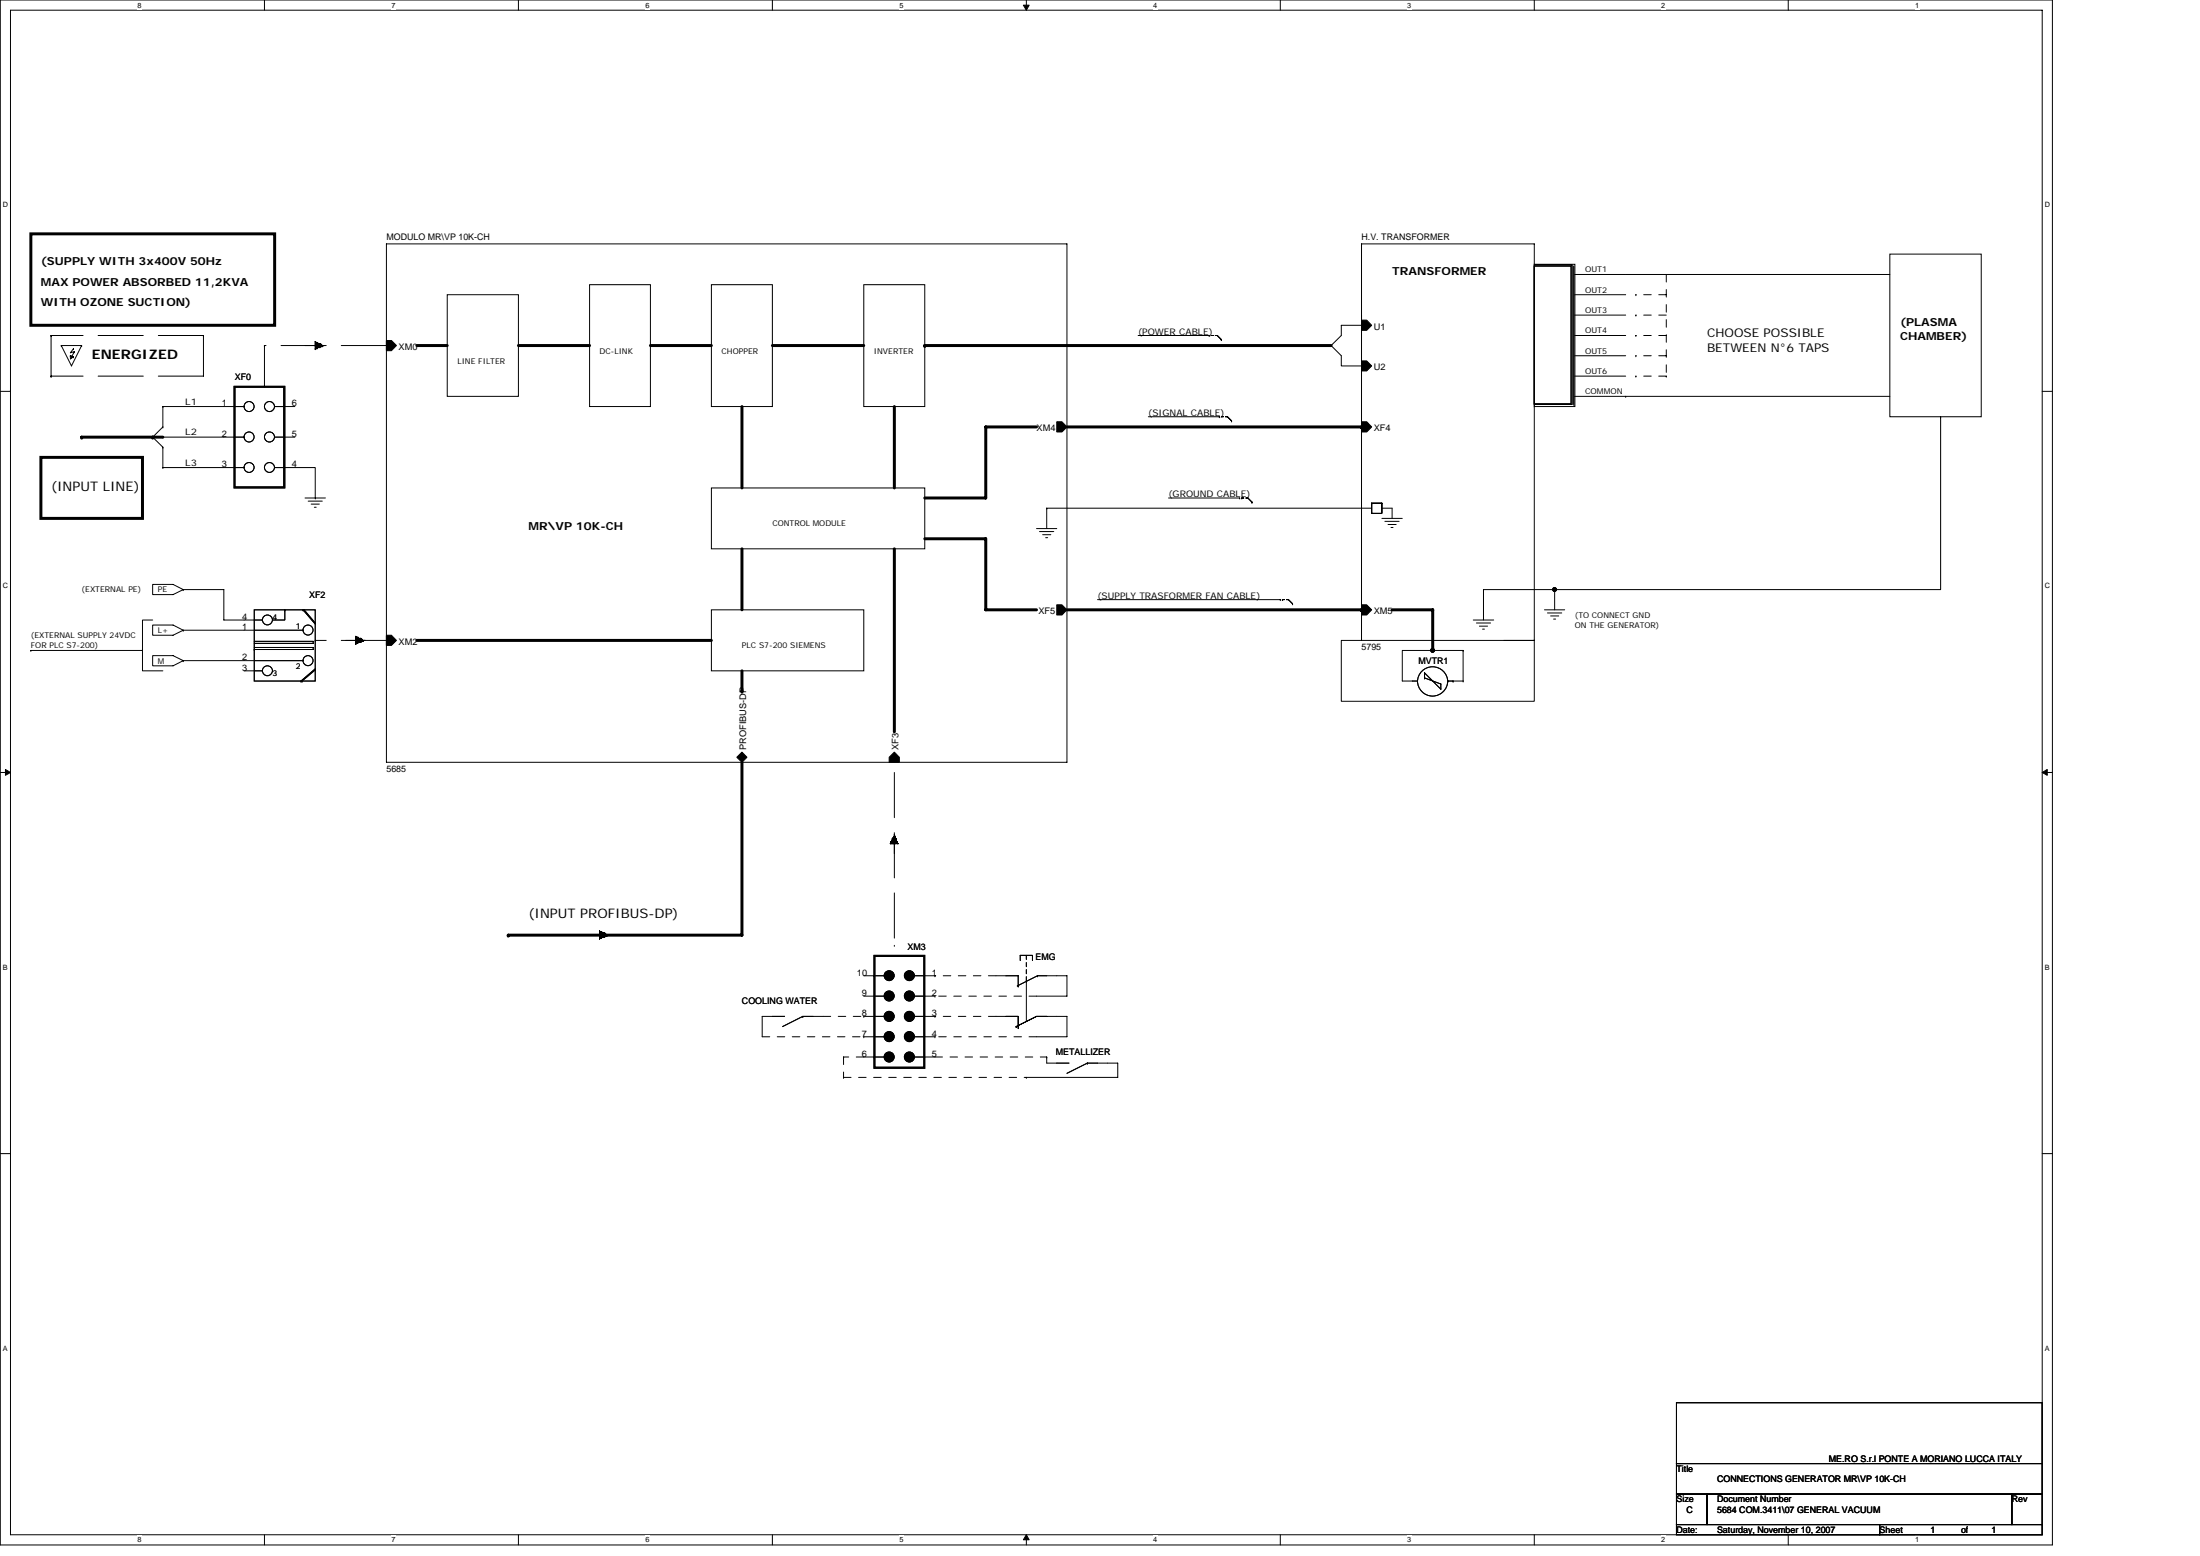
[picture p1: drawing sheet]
<svg xmlns="http://www.w3.org/2000/svg" width="297mm" height="210mm" viewBox="0 0 297 210" stroke-linecap="round" stroke-linejoin="round" font-family="sans-serif">
<path d="M0 0h277.1v208.5h-277.1zM1.4 1.4h274.3v205.7h-274.3z" fill="none" stroke="#000" stroke-width=".14"/>
<g fill="#fff">
<path d="M18.6 .1h.5v1.1h-.5z"/>
<path d="M18.6 207.3h.5v1.1h-.5z"/>
</g>
<path d="M35.7 0v1.4M35.7 207.1v1.4" fill="none" stroke="#000" stroke-width=".14"/>
<g fill="#fff">
<path d="M52.8 .1h.6v1.1h-.6z"/>
<path d="M52.8 207.3h.6v1.1h-.6z"/>
</g>
<path d="M70 0v1.4M70 207.1v1.4" fill="none" stroke="#000" stroke-width=".14"/>
<g fill="#fff">
<path d="M87.1 .1h.6v1.1h-.6z"/>
<path d="M87.1 207.3h.6v1.1h-.6z"/>
</g>
<path d="M104.3 0v1.4M104.3 207.1v1.4" fill="none" stroke="#000" stroke-width=".14"/>
<g fill="#fff">
<path d="M121.4 .1h.6v1.1h-.6z"/>
<path d="M121.4 207.3h.6v1.1h-.6z"/>
</g>
<path d="M138.6 0v1.4M138.6 207.1v1.4" fill="none" stroke="#000" stroke-width=".14"/>
<path d="M138.2 .7h.8l-.4 .7zM138.6 207.1l.4 .7h-.8z" fill="#000" stroke="#000" stroke-width=".14"/>
<g fill="#fff">
<path d="M155.7 .1h.6v1.1h-.6z"/>
<path d="M155.7 207.3h.6v1.1h-.6z"/>
</g>
<path d="M172.9 0v1.4M172.9 207.1v1.4" fill="none" stroke="#000" stroke-width=".14"/>
<g fill="#fff">
<path d="M190 .1h.6v1.1h-.6z"/>
<path d="M190 207.3h.6v1.1h-.6z"/>
</g>
<path d="M207.2 0v1.4M207.2 207.1v1.4" fill="none" stroke="#000" stroke-width=".14"/>
<g fill="#fff">
<path d="M224.3 .1h.5v1.1h-.5z"/>
<path d="M224.3 207.3h.5v1.1h-.5z"/>
</g>
<path d="M241.4 0v1.4M241.4 207.1v1.4" fill="none" stroke="#000" stroke-width=".14"/>
<g fill="#fff">
<path d="M258.6 .1h.5v1.1h-.5z"/>
<path d="M258.6 207.3h.5v1.1h-.5z"/>
<path d="M.4 27.1h.7v1.1h-.7z"/>
<path d="M276.1 27.1h.7v1.1h-.7z"/>
<path d="M.4 78.5h.7v1.1h-.7z"/>
<path d="M276.1 78.5h.7v1.1h-.7z"/>
</g>
<path d="M0 52.8h1.4M275.7 52.8h1.4" fill="none" stroke="#000" stroke-width=".14"/>
<g fill="#fff">
<path d="M.4 130h.7v1.1h-.7z"/>
<path d="M276.1 130h.7v1.1h-.7z"/>
</g>
<path d="M0 104.2h1.4M275.7 104.2h1.4" fill="none" stroke="#000" stroke-width=".14"/>
<path d="M.7 103.8l.7 .4-.7 .4zM275.7 104.2l.7-.4v.8z" fill="#000" stroke="#000" stroke-width=".14"/>
<g fill="#fff">
<path d="M.4 181.4h.7v1.1h-.7z"/>
<path d="M276.1 181.4h.7v1.1h-.7z"/>
</g>
<g fill="none" stroke="#000" stroke-width=".14">
<path d="M52.2 32.9h91.9v70h-91.9zM60.4 39.8h9.6v13.7h-9.6zM79.6 38.4h8.2v16.5h-8.2zM96.1 38.4h8.2v16.5h-8.2zM116.6 38.4h8.3v16.5h-8.3zM183.8 32.9h23.4v53.5h-23.4zM207.2 35.8h5v18.8h-5zM207.2 35.7h5.4v19.2h-5.4zM207.2 35.9h4.9v18.6h-4.9zM212.4 35.8v18.8M212.5 35.9v18.8M212.6 37h42.6"/>
<path d="M212.6 39.8h6.9M255.2 34.3h12.3v21.9h-12.3zM8.3 46.6h.1M8.3 46.6h2.7M8.3 46.6l1.3 2.8 1.4-2.8M9.5 48h.1M9.5 48v.3M9.5 48l.4 .2M9.9 47.1h.1M9.9 48.2h.1M9.9 47.1l-.4 .5 .6-.1M10.1 47.5h.1"/>
<path d="M10.1 47.5l-.6 .9 .4-.2M11 46.6h.1M22 54.9h.1M22 59h.1M22 54.9v2.7M22 57.6h.1M22 54.9h11M22 59h11M22 57.6l-1.4 1.4 1.4 1.3M31.6 52.1h6.9v13.7h-6.9zM31.7 52.3h6.6v13.4h-6.6zM37.1 59h2.7"/>
<path d="M37.1 54.9h2.7M41.2 46.6h1.4M42.6 46.1l.6 .7v.1h-.6zM42.8 46.2l.6 .6 .4-.2M42.8 46.2h.1M42.8 46.2l-.1 .2v.4h.4l-.3-.3v.1M42.8 47.1h-.2v.1M43.1 46.4h.1l.3 .2M43.1 46.4h.1M43.1 46.4l.3 .2M43.4 46.6h.1M153.7 45.3h9.6"/>
<path d="M155 56.2h9.6M163.3 45.3h.1M163.5 45.3h.3M164.1 45.3h.3l.5 .5M164.6 56.2h.1M164.9 45.8h.1M164.9 56.2h.3M165.5 56.2h.2l.6 .6M166.3 56.8h.1M179.7 46.6l1.4 1.4v1.4h2.7M179.7 46.6h.1M183.8 43.9h-2.7v1.4l-1.4 1.3"/>
<path d="M183.8 42.5h.1M212.6 42.5h6.9M212.6 45.3h6.9M212.6 48h6.9M212.6 50.8h6.9M212.6 53.5h6.9M219.5 53.5h35.7M219.5 53.5h.1M262 56.2v23.4h-52.1M262 56.2h.1M20.6 78.9h2.8l1.3 .7-1.3 .6h-2.8zM22 63.1h.1"/>
<path d="M22 60.3v2.8M22 60.3h.1M22 63.1h11M24.7 79.6h5.5v4.1h5.2M24.7 79.6h.1M37.1 63.1h5.5v4.1M41.2 67.2h2.7M41.6 67.6h1.9M42 68h1.1M42.4 68.5h.3M42.6 67.2h.1M96.1 65.8h28.8v8.3h-28.8z"/>
<path d="M140 71.3h2.7M140.4 71.7h1.9M140.8 72.2h1.1M141.2 72.6h.3M141.3 68.6h.1M141.3 68.6v2.7M141.3 68.6h43.9M157.8 67.2h9.6M167.4 67.2h.1M167.7 67.2h.2zM167.7 67.2h.1M168.2 67.2h.3l.5 .6"/>
<path d="M169 67.8h.1M185.2 67.9h1.4M185.2 67.9v1.4h1.4v-1.4M185.2 67.9h.1M186.6 68.6h1.4v1.4M186.6 70h2.7M187 70.4h1.9M187.4 70.8h1.1M187.8 71.2h.3M200.3 79.6h.1M200.3 79.6v4.1M200.3 79.6h9.6"/>
<path d="M209.9 79.6h.1M209.9 79.6v2.7M4.2 87.8h.1M4.2 87.8h15M20.6 88.5h2.8l1.3 .7-1.3 .7h-2.8zM20.6 84.3h2.8l1.3 .7-1.3 .7h-2.8zM20.6 83.7h-1.4v6.8h2.8M24.7 89.2h16.2M24.7 85h16.2M24.7 89.2h.1M24.7 85h.1M33 90.5h2.4"/>
<path d="M34.3 86.6h8v.2h-8M34.3 87.4h8v.3h-8M34.3 87.7h.1M34.3 82.3h8.3v9.6h-8.3zM38.5 82.3v1.4h-1.7M38.5 82.3h.1M40.6 91.9h.1M40.8 91.9h.1M40.9 82.3h.1M40.9 82.3l1.7 1.9M41.1 82.3h.1M41.1 82.3l1.5 1.8"/>
<path d="M42.6 90.4l-1.8 1.5M42.6 90.3l-2 1.6M46.7 86.4h1.3M48 85.9l.7 .7v.1h-.7zM48.3 86l.6 .6 .4-.2M48.3 86h.1M48.3 86l-.1 .1v.5h.4l-.3-.3v.1M48.3 86.8h-.3v.2M48.6 86.1h.1l.3 .3h-.1zM48.6 86.1h.1M96.1 82.3h20.5v8.2h-20.5zM148.2 80.9h24.7"/>
<path d="M172.9 80.9h.1M173.1 80.9h.3zM173.1 80.9h.1M173.7 80.9h.3l.5 .6M174.5 81.5h.1M183.8 86.4h-2.7v8.2h26.1v-8.2h-4.2M191.4 92a2.04 2.04 0 0 1 2-2 2.04 2.04 0 0 1 2.1 2M191.4 91.9a2.04 2.04 0 0 0 2 2 2.04 2.04 0 0 0 2.1-2M192.3 90.8v.7M192.3 91.5h.1M192.3 90.8l2.2 2.2v-.7l-2.2-.8M192.3 90.8h.1"/>
<path d="M193.4 87.8h-4.1v4.1h2.1M193.4 87.8h.1M193.4 87.8h4.1M195.5 91.9h2M196.2 91.9h.1M197.5 91.9h.1M197.5 87.8h.1M197.5 87.8v4.1M198.9 83.7h2.8M199.3 84.1h1.9M199.7 84.5h1.1M200.2 84.9h.2"/>
<path d="M208.5 82.3h2.8M208.9 82.7h2M209.4 83.1h1.1M209.8 83.5h.2M120.3 113.6h.1M120.3 113.6l.2 .1h.4v-.4l-.3 .3h.2M120.5 113.2l.3-.3v.1l-.3 .3zM120.5 113.3h.1M120.8 112.6l.1 .4-.6 .6M120.8 113.9v1.3M120.9 113.2h.1v.7h-.8zM121.2 113.6v.3h.1"/>
<path d="M79.6 126.2h1.4M81 125.6l.7 .7v.2h-.7zM81.2 125.8l.6 .5 .4-.1M81.2 125.8h.1M81.2 125.8l-.1 .1v.4h.4l-.3-.3v.2M81.2 126.6h-.2v.1M81.5 125.9h.2l.2 .3h-.1zM81.5 125.9h.1M105.9 137.2h-3v2.7M108.4 137.2h2.7M108.4 137.2h.1M108.4 137.2l-2.7 1.3"/>
<path d="M116.6 139.9h2.8M116.6 134.4h2.8M116.6 137.2h2.8M116.6 131.7h2.8M118 128.9h6.9v15.3h-6.9zM118 131.7h.1M118.1 129.1h6.6v14.9h-6.6zM123.5 131.7h2.7M123.5 134.4h2.7M123.5 139.9h2.7M123.5 137.2h2.7M134.5 137.2h3v1.6"/>
<path d="M134.5 131.7h3v1.4M137.2 138.5l2.8-1.3h4.1v2.7h-4.1M137.2 138.5h.1M137.5 133.1h.1M137.7 129.6v-.7h1.7v.7M138.6 128.9v.6M138.6 129.9v.6M138.6 130.9v.5M138.6 131.8v.6M140.1 131.7h4v2.7h-4.1M140.1 131.7h.1M140.1 131.7l-2.8 1.4"/>
<path d="M0 155.7h1.4M116.6 142.6h2.8M118 142.6h.1M123.5 142.6h2.7M141.3 142.6v.9h3M146.8 143.5h4.1v1.9h-12.3M146.8 143.5h.1M146.8 143.5l-2.7 1.3M275.7 155.7h1.4M226.4 189.3h49.3v8.2h-49.3zM226.4 197.5h49.3v4.1h-49.3zM226.4 201.6h4.1v4.1h-4.1z"/>
<path d="M226.4 205.7h27.4v1.4h-27.4zM230.5 201.6h41.1v4.1h-41.1zM253.8 205.7h21.9v1.4h-21.9zM271.6 201.6h4.1v4.1h-4.1z"/>
<circle cx="33.6" cy="59" r=".68"/>
<circle cx="33.6" cy="54.9" r=".68"/>
<circle cx="36.4" cy="59" r=".68"/>
<circle cx="36.4" cy="54.9" r=".68"/>
<circle cx="33.6" cy="63.1" r=".67"/>
<circle cx="36.4" cy="63.1" r=".67"/>
<circle cx="36.1" cy="90.5" r=".67"/>
<circle cx="36.1" cy="83.7" r=".67"/>
<circle cx="41.6" cy="89.2" r=".68"/>
<circle cx="41.6" cy="85" r=".68"/>
</g>
<g fill="#000" stroke="#000" stroke-width=".14">
<path d="M52.2 46h.6l.7 .6-.7 .7h-.6z" fill-rule="evenodd"/>
<path d="M142.7 56.9h.7l.7 .7-.7 .7h-.7z" fill-rule="evenodd"/>
<path d="M183.8 56.9h.7l.7 .7-.7 .7h-.7z" fill-rule="evenodd"/>
<path d="M183.8 43.2h.7l.7 .7-.7 .7h-.7z" fill-rule="evenodd"/>
<path d="M183.8 48.7h.7l.7 .7-.7 .7h-.7z" fill-rule="evenodd"/>
<path d="M52.2 85.7h.6l.7 .7-.7 .7h-.6z" fill-rule="evenodd"/>
<path d="M142.7 81.6h.7l.7 .7-.7 .7h-.7z" fill-rule="evenodd"/>
<path d="M183.8 81.6h.7l.7 .7-.7 .7h-.7z" fill-rule="evenodd"/>
<path d="M99.5 102.2l.7-.7 .7 .7-.7 .7z" fill-rule="evenodd"/>
<path d="M120.1 102.2l.7-.7 .6 .7v.7h-1.3z" fill-rule="evenodd"/>
<circle cx="209.9" cy="79.6" r=".27"/>
<circle cx="193.4" cy="87.8" r=".27"/>
<circle cx="120.1" cy="134.4" r=".68"/>
<circle cx="120.1" cy="139.9" r=".68"/>
<circle cx="120.1" cy="137.2" r=".68"/>
<circle cx="120.1" cy="131.7" r=".67"/>
<circle cx="122.8" cy="134.4" r=".68"/>
<circle cx="122.8" cy="139.9" r=".68"/>
<circle cx="122.8" cy="137.2" r=".68"/>
<circle cx="122.8" cy="131.7" r=".67"/>
<circle cx="120.1" cy="142.6" r=".68"/>
<circle cx="122.8" cy="142.6" r=".68"/>
</g>
<g fill="none" stroke="#000" stroke-width=".4">
<path d="M4.2 31.6h32.9v12.3h-32.9zM11 59h.1M11 59h11M20.6 59h.1M56.3 46.6h4.1M70 46.6h9.6M87.8 46.6h8.3M100.2 54.9v10.9M104.3 46.6h12.3M120.8 54.9v10.9M124.9 46.6h.1M124.9 46.6h54.8"/>
<path d="M140 57.6h-6.9v9.6h-8.2M144.1 57.6h39.7M183.8 57.6h.1M5.5 61.7h13.7v8.3h-13.7zM100.2 74.1v8.2M120.8 74.1v24.7M124.9 72.7h8.2v9.6h6.9M56.3 86.4h39.8M100.2 93.3h.1M100.2 90.5v2.8M144.1 82.3h39.7M183.8 82.3h.1"/>
<path d="M188 82.3h5.4M193.4 82.3h.1M193.4 82.3v5.5M100.2 102.9v23.3h-31.6M68.6 126.2h.1"/>
</g>
<g fill="none" stroke="#000" stroke-width=".14" stroke-dasharray="6.1 2">
<path d="M6.9 45.3v5.5M6.9 50.8h.1M6.9 45.3h.1M27.5 50.8h-20.6M27.5 50.8v-5.5M27.5 45.3h.1M27.5 45.3h-20.6M35.7 46.6h.1M35.7 46.6v5.5M35.7 52.1h.1M52.2 46.6h-16.5M42.6 86.4h.1"/>
<path d="M52.2 86.4h-9.6M120.8 104.2v23.4M120.8 127.6h.1M138.6 137.9v-5.5M138.6 132.4h.1"/>
</g>
<g fill="none" stroke="#000" stroke-width=".14" stroke-dasharray="1 1 1 1 1 1 1 1">
<path d="M220.9 39.8h.1M225 37v13.8M225 39.8h-4.1M220.9 50.8h.1M220.9 48h.1M220.9 45.3h.1M220.9 42.5h.1M225 50.8h.1M225 50.8h-4.1M225 48h-4.1M225 45.3h-4.1M225 42.5h-4.1"/>
<path d="M102.9 139.9h13.7M111.1 137.2h5.5M116.6 137.2h.1M116.6 139.9h.1M126.2 139.9h.1M126.2 137.2h.1M126.2 131.7h.1M126.2 134.4h.1M134.5 137.2h-8.3M134.5 131.7h-8.3M140 139.9h-13.8M140 134.4h-13.8"/>
<path d="M113.9 145.4h24.7M113.9 142.6h.1M113.9 142.6v2.8M113.9 145.4h.1M116.6 142.6h-2.7M126.2 142.6h15.1M138.6 145.4h.1M141.3 142.6h.1"/>
</g>
<g font-size="1.8">
<text x="12.4" y="48.4">ENERGIZED</text>
<text x="6.9" y="66.3">(INPUT LINE)</text>
<text x="71.4" y="123.8">(INPUT PROFIBUS-DP)</text>
</g>
<g font-size="1.6">
<text x="230.5" y="45.5">CHOOSE POSSIBLE</text>
<text x="230.5" y="47.5">BETWEEN N°6 TAPS</text>
</g>
<g font-size="1.5">
<text x="5.5" y="35.8">(SUPPLY WITH 3x400V 50Hz</text>
<text x="5.5" y="38.5">MAX POWER ABSORBED 11,2KVA</text>
<text x="5.5" y="41.3">WITH OZONE SUCTION)</text>
<text x="188" y="37.2">TRANSFORMER</text>
<text x="256.5" y="44">(PLASMA</text>
<text x="256.5" y="45.8">CHAMBER)</text>
<text x="71.4" y="71.5">MR\VP 10K-CH</text>
</g>
<g font-size="1.2">
<text x="52.2" y="32.4">MODULO MR\VP 10K-CH</text>
<text x="183.8" y="32.4">H.V. TRANSFORMER</text>
<text x="53.8" y="47.2">XM0</text>
<text x="153.7" y="45.1">(POWER CABLE)</text>
<text x="185.5" y="44.5">U1</text>
<text x="31.7" y="51.3">XF0</text>
<text x="185.5" y="50">U2</text>
<text x="25" y="54.6">L1</text>
<text x="25" y="58.7">L2</text>
<text x="30" y="54.8">1</text>
<text x="30" y="59">2</text>
<text x="39.4" y="59">5</text>
<text x="39.4" y="54.8">6</text>
<text x="140" y="58.2">XM4</text>
<text x="155" y="56.1">(SIGNAL CABLE)</text>
<text x="185.5" y="58.2">XF4</text>
<text x="25" y="62.8">L3</text>
<text x="30" y="63.1">3</text>
<text x="39.4" y="63.1">4</text>
<text x="157.8" y="67.1">(GROUND CABLE)</text>
<text x="32.7" y="83.7">4</text>
<text x="41.7" y="80.7">XF2</text>
<text x="140.2" y="82.9">XF5</text>
<text x="148.2" y="80.8">(SUPPLY TRASFORMER FAN CABLE)</text>
<text x="185.5" y="82.9">XM5</text>
<text x="32.7" y="85">1</text>
<text x="32.7" y="89.1">2</text>
<text x="53.8" y="87">XM2</text>
<text x="183.8" y="87.7">5795</text>
<text x="191.5" y="89.6">MVTR1</text>
<text x="32.7" y="90.5">3</text>
<text x="100.7" y="101.2" transform="rotate(-90 100.7 101.2)">PROFIBUS-DP</text>
<text x="121.3" y="101.2" transform="rotate(-90 121.3 101.2)">XF3</text>
<text x="52.2" y="104.1">5685</text>
<text x="115.7" y="131.7">10</text>
<text x="122.5" y="128.1">XM3</text>
<text x="125.8" y="131.7">1</text>
<text x="139.8" y="129.5">EMG</text>
<text x="100.2" y="135.6">COOLING WATER</text>
<text x="116.4" y="134.4">9</text>
<text x="116.4" y="137.1">8</text>
<text x="125.8" y="134.4">2</text>
<text x="125.8" y="137.1">3</text>
<text x="116.4" y="139.9">7</text>
<text x="116.4" y="142.6">6</text>
<text x="125.8" y="139.9">4</text>
<text x="125.8" y="142.6">5</text>
<text x="142.6" y="142.4">METALLIZER</text>
<text x="246.9" y="197.3">ME.RO S.r.l PONTE A MORIANO LUCCA ITALY</text>
<text x="226.4" y="198.6">Title</text>
<text x="226.4" y="202.8">Size</text>
<text x="231.8" y="202.8">Document Number</text>
<text x="231.8" y="200">CONNECTIONS GENERATOR MR\VP 10K-CH</text>
<text x="271.6" y="202.8">Rev</text>
<text x="226.4" y="206.9">Date:</text>
<text x="227.7" y="204.1">C</text>
<text x="231.8" y="204.1">5684 COM.3411\07 GENERAL VACUUM</text>
<text x="231.8" y="206.9">Saturday, November 10, 2007</text>
<text x="253.8" y="206.9">Sheet</text>
<text x="260.6" y="206.9">1</text>
<text x="264.8" y="206.9">of</text>
<text x="268.9" y="206.9">1</text>
</g>
<g font-size="1.1">
<text x="214" y="36.7">OUT1</text>
<text x="214" y="39.5">OUT2</text>
<text x="81" y="47.7">DC-LINK</text>
<text x="97.4" y="47.7">CHOPPER</text>
<text x="118" y="47.7">INVERTER</text>
<text x="214" y="42.2">OUT3</text>
<text x="214" y="45">OUT4</text>
<text x="214" y="47.7">OUT5</text>
<text x="61.8" y="49.1">LINE FILTER</text>
<text x="214" y="50.5">OUT6</text>
<text x="214" y="53.2">COMMON</text>
<text x="104.3" y="71">CONTROL MODULE</text>
<text x="11" y="79.9">(EXTERNAL PE)</text>
<text x="21.3" y="79.9">PE</text>
<text x="36.8" y="83.7">4</text>
<text x="212.6" y="83.4">(TO CONNECT GND</text>
<text x="4.2" y="86.1">(EXTERNAL SUPPLY 24VDC</text>
<text x="4.2" y="87.4">FOR PLC S7-200)</text>
<text x="21.3" y="89.6">M</text>
<text x="21.3" y="85.4">L+</text>
<text x="40" y="84.9">1</text>
<text x="100.2" y="87.5">PLC S7-200 SIEMENS</text>
<text x="212.6" y="84.8">ON THE GENERATOR)</text>
<text x="36.8" y="91.2">3</text>
<text x="40" y="90.2">2</text>
</g>
<g font-size="1">
<text x="18.6" y="1">8</text>
<text x="52.8" y="1">7</text>
<text x="87.1" y="1">6</text>
<text x="121.4" y="1">5</text>
<text x="155.7" y="1">4</text>
<text x="190" y="1">3</text>
<text x="224.3" y="1">2</text>
<text x="258.6" y="1">1</text>
<text x=".4" y="28">D</text>
<text x="276.1" y="28">D</text>
<text x=".4" y="79.4">C</text>
<text x="276.1" y="79.4">C</text>
<text x=".4" y="130.9">B</text>
<text x="276.1" y="130.9">B</text>
<text x=".4" y="182.3">A</text>
<text x="276.1" y="182.3">A</text>
<text x="18.6" y="208.2">8</text>
<text x="52.8" y="208.2">7</text>
<text x="87.1" y="208.2">6</text>
<text x="121.4" y="208.2">5</text>
<text x="155.7" y="208.2">4</text>
<text x="190" y="208.2">3</text>
<text x="224.3" y="208.2">2</text>
<text x="258.6" y="208.2">1</text>
</g>
</svg>
